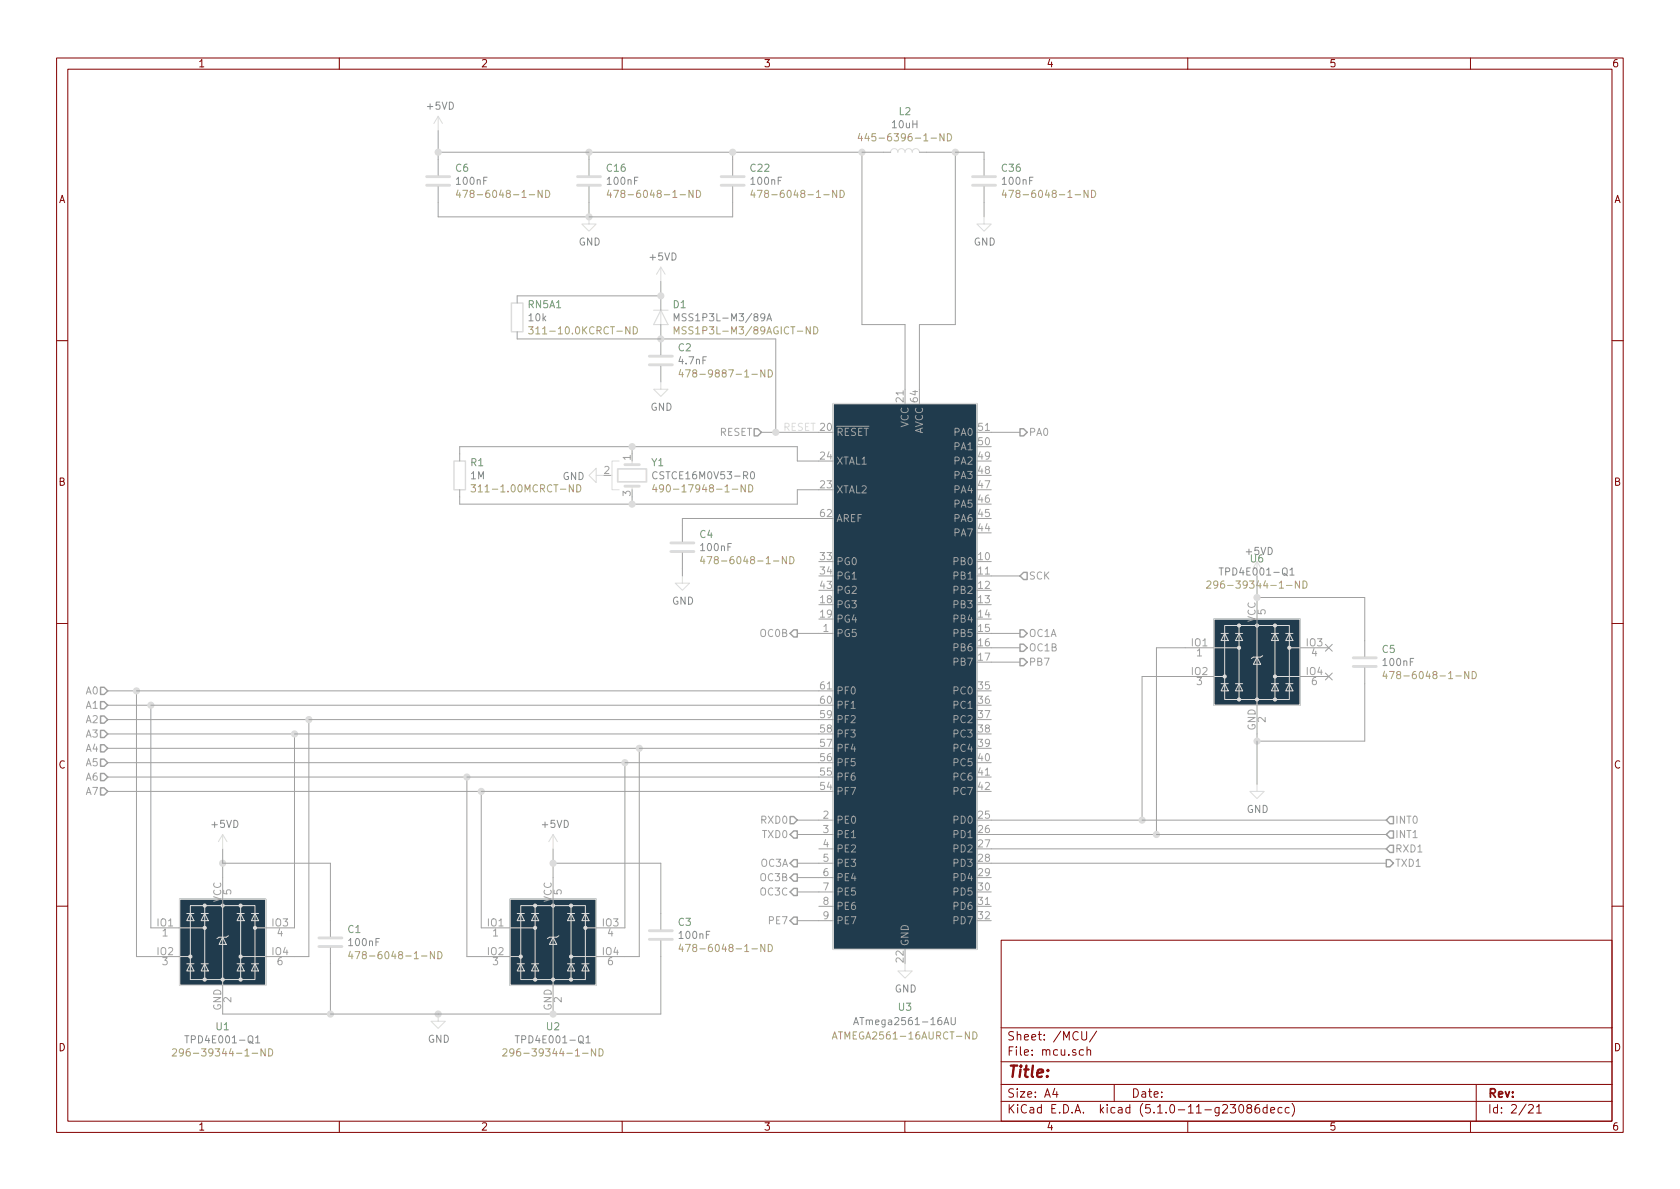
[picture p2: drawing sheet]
<svg xmlns="http://www.w3.org/2000/svg" width="297mm" height="210mm" viewBox="0 0 297 210" stroke-linecap="round" stroke-linejoin="round" font-family="sans-serif">
<g fill="none" stroke="#840000" stroke-width=".18">
<path d="M10 10.3h277v189.9h-277zM12 12.2h273v186.1h-273zM60 10.3v1.9M110 10.3v1.9M160 10.3v1.9M210 10.3v1.9M260 10.3v1.9M10 60.2h2M285 60.2h2M10 110.3h2M285 110.3h2M10 160.2h2"/>
<path d="M177 166.3h108v32h-108zM285 160.2h2M60 198.3v1.9M110 198.3v1.9M160 198.3v1.9M177 194.8h108M177 191.8h108M177 187.8h108M177 181.8h108M186.5 192.5l-.4 1h1M186.8 193v1M191.3 182.4v1.2l.3 .3h.2l.3-.3v-1.2"/>
<path d="M191.6 185.7l-.5-.1-.3 .3 .1 .6 .2 .1 .5-.1M192.2 185.7l.2-.1 .4 .1v.9M192.2 185.1v1.5M193.9 182.3l-1.3 2M197 191.8v3M210 198.3v1.9M219.2 195.5l.2-.2a.8 .8 0 0 1 .5 .8 .8 .8 0 0 1-.5 .7l-.2-.1-.2-.4zM220.8 196l-.3-.2-.1-.2 .4-.3h.2l.3 .3-.1 .2-.6 .2a.48 .48 0 0 0-.1 .7l.3 .1 .4-.1a.48 .48 0 0 0-.2-.7M222.6 195.3a.59 .59 0 0 0-.7 .7v.7l.3 .1 .5-.1v-.5l-.1-.2-.4-.1-.3 .3M224 195.9l-.4-.1-.3 .3 .1 .6h.6M224 195.3v1.5M224.7 196.3l.7-.1-.1-.3-.4-.1-.2 .2v.7h.6"/>
<path d="M226.7 195.9l-.5-.1-.2 .3 .1 .6h.6M227.9 195.9l-.4-.1-.3 .3 .1 .6 .2 .1 .4-.1M228.4 195.1a1.71 1.71 0 0 1 0 2.3M260 198.3v1.9M261 191.8v6.5M270.3 195.5l.2-.2h.3l.3 .5-.9 1h.9M271.7 195.8l.4-.5v1.5M271.7 196.8h.8"/>
</g>
<g fill="#203b4d" stroke="#203b4d" stroke-width=".18">
<path d="M147.3 71.4h25.4v96.5h-25.4z"/>
<path d="M31.7 159h15.3v15.2h-15.3z"/>
<path d="M90.2 159h15.2v15.2h-15.2z"/>
<path d="M214.6 109.5h15.3v15.2h-15.3z"/>
</g>
<path d="M90.4 53.6h2.1v5.1h-2.1zM147.3 71.4h25.4v96.5h-25.4zM80.3 81.5h2v5.1h-2zM214.6 109.5h15.3v15.2h-15.3zM31.7 159h15.3v15.2h-15.3zM90.2 159h15.2v15.2h-15.2z" fill="none" stroke="#dcdcdc" stroke-width=".25"/>
<g fill="none" stroke="#a0a0a0" stroke-width=".18">
<path d="M77.5 23.1v7.9M77.5 33v5.3h52v-5.3M77.5 26.9h80M104.1 26.9v4.1M104.1 33v5.3M129.5 26.9v4.1M152.4 26.9v30.5h7.6v11.4M162.6 26.9h11.4v4.1M168.9 26.9v30.5h-6.3v11.4M174 33v5.3M91.4 58.7v1.2h45.8v16.5M116.8 49.8v5.1"/>
<path d="M116.8 57.4v5.3M116.8 52.3h-25.4v1.3M111.8 79v1.3M116.8 64.8v2.8M134.6 76.4h10.2M175.3 76.4h5M81.3 81.5v-2.5h59.7v2.5h3.8M81.3 86.6v2.5h59.7v-2.5h3.8M111.8 87.9v1.2M120.6 97.8v4M144.8 91.7h-24.2v4.1M141 112h6.3"/>
<path d="M175.3 112h5M175.3 117.1h5M175.3 114.5h5M175.3 101.8h5M214.6 114.5h-10.1v33.1M214.6 119.6h-12.7v25.4M222.2 105.7h19.1v10.4M222.2 101.8v8.9M229.9 114.5h5M229.9 119.6h5M234.3 113.9l1.3 1.3M234.3 119l1.3 1.2"/>
<path d="M235.6 113.9l-1.3 1.3M235.6 119l-1.3 1.2M241.3 118.1v13h-19.1M19 122.2h125.8M19 129.8h125.8M19 124.7h125.8M19 127.2h125.8M19 139.9h125.8M19 134.9h125.8M19 137.4h125.8M19 132.3h125.8M24.1 122.2v47h7.6"/>
<path d="M26.7 124.7v39.4h5M52.1 129.8v34.3h-5.1M54.6 127.2v42h-7.6M82.5 137.4v31.8h7.7M85.1 139.9v24.2h5.1M110.5 134.9v29.2h-5.1M113 132.3v36.9h-7.6M222.2 124.7v14M39.4 152.6h19v13M39.4 150.1v10.2M97.8 152.6h19v11.7M97.8 150.1v10.2"/>
<path d="M141 145h6.3M141 147.6h6.3M141 152.6h6.3M141 155.2h6.3M141 157.7h6.3M144.8 150.1h2.5M175.3 145h69.8M175.3 147.6h69.8M175.3 150.1h69.8M175.3 152.6h69.8M58.4 167.6v11.7M97.8 174.2v5.1"/>
<path d="M116.8 166.4v12.9h-77.4v-5.1M141 162.8h6.3M144.8 160.3h2.5"/>
</g>
<g fill="none" stroke="#8b8b8b" stroke-width=".18">
<path d="M119.2 56.7v-1.2l.4 .9 .4-.9v1.2M135.6 56.7l.4-1.2 .4 1.2M135.7 56.4h.6M116.2 83.5a.6 .6 0 0 0-.9 .4 .6 .6 0 0 0 .6 .8l.3-.1M132.8 83.5l.2-.1a.69 .69 0 0 1 .4 .6 .69 .69 0 0 1-.4 .7l-.2-.1-.1-.4zM215.5 100.4h.8M228.1 100.8l.3-.4v1.3M228.1 101.7h.7M168.2 179.9v1.1l.2 .2 .4-.1 .1-.1v-1.1M32.7 183.2h.7M45.2 183.5l.4-.3v1.2M45.2 184.4h.7"/>
<path d="M91.1 183.2h.7M103.6 183.5l.4-.3v1.2M103.6 184.4h.7M150.9 181.2l.5-1.3 .4 1.3M151.1 180.8h.6"/>
</g>
<g fill="none" stroke="#a09d6b" stroke-width=".18">
<path d="M81 33.6l-.3 .9h.8M81.3 34.1v.8M81.8 33.6h.9l-.6 1.3M95.9 33.6v1.3l-.8-1.3v1.3M96.5 33.6a.64 .64 0 0 1 .7 .7 .64 .64 0 0 1-.7 .6zM107.6 33.6l-.2 .9h.7M107.9 34.1v.8M108.5 33.6h.8l-.5 1.3M122.5 33.6v1.3l-.7-1.3v1.3M123.1 33.6a.64 .64 0 0 1 .8 .7 .64 .64 0 0 1-.8 .6zM133 33.6l-.2 .9h.7M133.3 34.1v.8"/>
<path d="M133.9 33.6h.8l-.5 1.3M147.9 33.6v1.3l-.7-1.3v1.3M148.5 33.6a.64 .64 0 0 1 .8 .7 .64 .64 0 0 1-.8 .6zM152 23.6l-.3 .9h.8M152.3 24.1v.8M153.2 23.6l-.3 .9h.8M166.9 23.6v1.3l-.7-1.3v1.3M167.5 23.6a.64 .64 0 0 1 .8 .7 .64 .64 0 0 1-.8 .6zM177.5 33.6l-.3 .9h.8M177.8 34.1v.8M178.4 33.6h.8l-.5 1.3M192.4 33.6v1.3l-.7-1.3v1.3"/>
<path d="M193 33.6a.64 .64 0 0 1 .7 .7 .64 .64 0 0 1-.7 .6zM93.5 57.8h.8l-.5 .5 .4 .1 .1 .4-.3 .2-.5-.1M112 57.8a.64 .64 0 0 1 .7 .6 .64 .64 0 0 1-.7 .6zM119.2 59v-1.2l.4 .9 .4-.9v1.2M143.9 57.8a.64 .64 0 0 1 .7 .6 .64 .64 0 0 1-.7 .6zM120.3 65.3l-.2 .9h.7M120.6 65.8v.9M121.2 65.4h.8l-.5 1.3M135.2 65.4v1.3l-.7-1.3v1.3M135.8 65.4a.64 .64 0 0 1 .8 .6 .64 .64 0 0 1-.8 .7zM83.3 85.7h.8l-.5 .5 .4 .1v.6l-.2 .1-.5-.1M102 85.7a.64 .64 0 0 1 .7 .7 .64 .64 0 0 1-.7 .6z"/>
<path d="M115.7 85.7l-.3 .9h.8M116 86.2v.8M117.3 86.3l-.2 .2h-.4l-.1-.2v-.3l.2-.3h.3l.2 .3a.88 .88 0 0 1-.2 .9l-.4 .1M124.2 98.4l-.3 .9h.7M124.5 98.9v.8M125 98.4h.9l-.6 1.3M131.8 85.7v1.3l-.8-1.3v1.3M132.4 85.7a.64 .64 0 0 1 .7 .7 .64 .64 0 0 1-.7 .6zM139 98.4v1.3l-.7-1.3v1.3M139.6 98.4a.64 .64 0 0 1 .8 .7 .64 .64 0 0 1-.8 .6zM213.4 102.9l.5-.2 .2 .4-.1 .2-.7 .7h.8M215.3 103.3l-.2 .2h-.4l-.1-.2v-.3l.2-.3h.3l.2 .3a.88 .88 0 0 1-.2 1h-.4"/>
<path d="M229.8 102.7v1.3l-.8-1.3v1.3M230.4 102.7a.64 .64 0 0 1 .7 .7 .64 .64 0 0 1-.7 .6zM244.8 118.7l-.3 .9h.8M245.1 119.2v.8M245.7 118.7h.8l-.5 1.3M259.7 118.7v1.3l-.7-1.3v1.3M260.3 118.7a.64 .64 0 0 1 .7 .7 .64 .64 0 0 1-.7 .6zM61.9 168.2l-.3 .9h.8M62.2 168.7v.8M62.8 168.3h.8l-.5 1.2M76.8 168.3v1.2l-.7-1.2v1.2M77.4 168.3a.64 .64 0 0 1 .8 .6 .64 .64 0 0 1-.8 .6z"/>
<path d="M120.3 166.9l-.2 .9h.7M120.6 167.4v.9M121.2 167h.8l-.5 1.3M135.2 167v1.3l-.7-1.3v1.3M135.8 167a.64 .64 0 0 1 .8 .6 .64 .64 0 0 1-.8 .7zM30.5 185.6l.5-.1 .2 .3v.2l-.8 .7h.8M32.4 186l-.2 .3-.4-.1-.1-.2v-.3l.3-.2h.2l.2 .2a.88 .88 0 0 1-.2 1h-.4M46.9 185.5v1.2l-.7-1.2v1.2M47.5 185.5a.64 .64 0 0 1 .7 .6 .64 .64 0 0 1-.7 .6zM88.9 185.6l.5-.1 .2 .3v.2l-.8 .7h.8M90.9 186l-.3 .3-.4-.1-.1-.2v-.3l.3-.2h.2l.3 .2a.88 .88 0 0 1-.3 1h-.4M105.3 185.5v1.2l-.7-1.2v1.2"/>
<path d="M105.9 185.5a.64 .64 0 0 1 .7 .6 .64 .64 0 0 1-.7 .6zM147.2 183.7l.4-1.2 .4 1.2M147.3 183.4h.6M172 182.5a.64 .64 0 0 1 .7 .6 .64 .64 0 0 1-.7 .6z"/>
</g>
<g fill="none" stroke="#a0a0a0" stroke-width=".25">
<path d="M133.3 75.8h.7l.6 .6-.6 .7h-.7zM180.3 75.8h.7l.6 .6-.6 .7h-.7zM140.3 111.4h.7v1.2h-.7l-.6-.6zM180.3 116.5h.7l.6 .6-.6 .6h-.7zM180.3 113.9h.7l.6 .6-.6 .7h-.7zM180.3 111.4h.7l.6 .6-.6 .6h-.7zM181 101.2h.6v1.3h-.6l-.7-.7zM17.8 129.2h.6l.6 .6-.6 .6h-.6zM17.8 126.6h.6l.6 .6-.6 .7h-.6zM17.8 121.5h.6l.6 .7-.6 .6h-.6zM17.8 124.1h.6l.6 .6-.6 .6h-.6zM17.8 131.7h.6l.6 .6-.6 .7h-.6z"/>
<path d="M17.8 134.2h.6l.6 .7-.6 .6h-.6zM17.8 136.8h.6l.6 .6-.6 .6h-.6zM17.8 139.3h.6l.6 .6-.6 .7h-.6zM139.7 144.4h.6l.7 .6-.7 .7h-.6zM140.3 146.9h.7v1.3h-.7l-.6-.6zM140.3 157.1h.7v1.3h-.7l-.6-.7zM140.3 154.6h.7v1.2h-.7l-.6-.6zM140.3 152h.7v1.3h-.7l-.6-.7zM245.1 152h.6l.7 .6-.7 .7h-.6zM245.7 146.9h.7v1.3h-.7l-.6-.6zM245.7 144.4h.7v1.3h-.7l-.6-.7zM245.7 149.5h.7v1.2h-.7l-.6-.6z"/>
<path d="M140.3 162.2h.7v1.2h-.7l-.6-.6z"/>
</g>
<path d="M109.2 82.9h5.1v2.3h-5.1z" fill="none" stroke="#dcdcdc" stroke-width=".3"/>
<g fill="none" stroke="#dcdcdc" stroke-width=".18">
<path d="M77.5 20.6l-.8 1.2M77.5 20.6v2.5M77.5 20.6l.7 1.2M104.1 38.3v1.3h1.3l-1.3 1.3-1.2-1.3h1.2M157.5 26.9a.63 .63 0 0 1 .6-.6 .63 .63 0 0 1 .6 .6 .63 .63 0 0 1 .7-.6 .63 .63 0 0 1 .6 .6 .63 .63 0 0 1 .7-.6 .63 .63 0 0 1 .6 .6 .63 .63 0 0 1 .6-.6 .63 .63 0 0 1 .7 .6M174 38.3v1.3h1.3l-1.3 1.3-1.3-1.3h1.3M116.8 47.2v2.6M116.8 54.9v2.5M116.8 47.2l-.7 1.3M116.8 47.2l.8 1.3M116.8 67.6v1.2h1.3l-1.3 1.3-1.2-1.3h1.2M105.4 84.1v-1.3l-1.3 1.3 1.3 1.2v-1.2h1.3"/>
<path d="M109.5 81.5h-1.3v5.1h1.3M111.8 81.5v.7M111.8 86v.6M222.2 99.3l-.7 1.3M222.2 99.3v2.5M222.2 99.3l.8 1.3M120.6 101.8v1.3h1.3l-1.3 1.3-1.2-1.3h1.2M214.5 114.5h4.6M214.6 119.6h1.9M215.9 112h1.3M216.5 110.6h11.5v13.1h-11.5zM216.5 112l.7 1.3h-1.3z"/>
<path d="M218.4 112h1.3M219.1 112l.6 1.3h-1.3zM219.1 110.6v13.1M222.2 116.2l.7 1.3h-1.3zM222.2 110.6v14.1M223.3 115.9l-.4 .3h-1.3l-.4 .3M224.8 112h1.3M225.4 112l.7 1.3h-1.3zM225.4 110.6v13.1M225.4 119.6h4.5M227.3 112h1.3M228 112l.6 1.3h-1.3z"/>
<path d="M228 114.5h1.9M215.9 120.9h1.3M216.5 120.9l.7 1.3h-1.3zM218.4 120.9h1.3M219.1 120.9l.6 1.3h-1.3zM222.2 138.7v1.2h1.3l-1.3 1.3-1.2-1.3h1.2M224.8 120.9h1.3M225.4 120.9l.7 1.3h-1.3zM227.3 120.9h1.3M228 120.9l.6 1.3h-1.3zM39.4 147.6v2.5M39.4 147.6l-.8 1.2"/>
<path d="M39.4 147.6l.7 1.2M97.8 147.6v2.5M97.8 147.6l-.8 1.2M97.8 147.6l.8 1.2M31.6 164.1h4.6M31.7 169.2h2M33 170.4h1.3M33 161.5h1.3M33.7 160.1h11.4v13.1h-11.4zM33.7 170.4l.6 1.3h-1.3zM33.7 161.5l.6 1.3h-1.3zM35.6 170.4h1.2"/>
<path d="M35.6 161.5h1.2M36.2 170.4l.6 1.3h-1.2zM36.2 161.5l.6 1.3h-1.2zM36.2 160.1v13.1M39.4 165.7l.6 1.3h-1.3zM39.4 160.1v14.1M40.4 165.5l-.4 .2h-1.3l-.3 .3M41.9 170.4h1.3M41.9 161.5h1.3M42.5 170.4l.7 1.3h-1.3zM42.5 161.5l.7 1.3h-1.3zM42.5 160.1v13.1"/>
<path d="M42.5 169.2h4.5M44.4 170.4h1.3M44.4 161.5h1.3M45.1 170.4l.6 1.3h-1.3zM45.1 161.5l.6 1.3h-1.3zM45.1 164.1h1.9M77.5 179.3v1.3h1.2l-1.2 1.3-1.3-1.3h1.3M90 164.1h4.6M90.2 169.2h1.9M91.4 170.4h1.3M91.4 161.5h1.3M92.1 160.1h11.4v13.1h-11.4z"/>
<path d="M92.1 170.4l.6 1.3h-1.3zM92.1 161.5l.6 1.3h-1.3zM94 170.4h1.2M94 161.5h1.2M94.6 170.4l.6 1.3h-1.2zM94.6 161.5l.6 1.3h-1.2zM94.6 160.1v13.1M97.8 165.7l.6 1.3h-1.2zM97.8 160.1v14.1M98.8 165.5l-.4 .2h-1.2l-.4 .3M100.3 170.4h1.3M100.3 161.5h1.3"/>
<path d="M101 170.4l.6 1.3h-1.3zM101 161.5l.6 1.3h-1.3zM101 169.2h4.4M101 160.1v13.1M102.9 170.4h1.2M102.9 161.5h1.2M103.5 170.4l.6 1.3h-1.2zM103.5 161.5l.6 1.3h-1.2zM103.5 164.1h1.9M160 170.4v1.3h1.3l-1.3 1.3-1.3-1.3h1.3"/>
</g>
<g fill="none" stroke="#dcdcdc" stroke-width=".51">
<path d="M75.4 32.8h4.1M75.4 31.2h4.1M102.1 32.8h4.1M102.1 31.2h4.1M127.5 32.8h4.1M127.5 31.2h4.1M172 32.8h4M172 31.2h4M114.8 64.5h4.1M114.8 63h4.1M110.5 82.2h2.5M110.5 86h2.5"/>
<path d="M118.6 97.5h4.1M118.6 96h4.1M239.3 117.9h4M239.3 116.3h4M56.4 167.4h4.1M56.4 165.9h4.1M114.8 166.1h4.1M114.8 164.6h4.1"/>
</g>
<g fill="#dcdcdc" stroke="#dcdcdc" stroke-width=".25">
<circle cx="111.8" cy="79" r=".51"/>
<circle cx="111.8" cy="89.1" r=".51"/>
<circle cx="116.8" cy="59.9" r=".51"/>
<circle cx="39.4" cy="152.6" r=".51"/>
<circle cx="77.5" cy="179.3" r=".51"/>
<circle cx="58.4" cy="179.3" r=".51"/>
<circle cx="97.8" cy="179.3" r=".51"/>
<circle cx="97.8" cy="152.6" r=".51"/>
<circle cx="104.1" cy="26.9" r=".51"/>
<circle cx="104.1" cy="38.3" r=".51"/>
<circle cx="129.5" cy="26.9" r=".51"/>
<circle cx="116.8" cy="52.3" r=".51"/>
<circle cx="168.9" cy="26.9" r=".51"/>
<circle cx="152.4" cy="26.9" r=".51"/>
<circle cx="77.5" cy="26.9" r=".51"/>
<circle cx="137.2" cy="76.4" r=".51"/>
<circle cx="222.3" cy="131.1" r=".51"/>
<circle cx="222.3" cy="105.7" r=".51"/>
<circle cx="201.9" cy="145" r=".51"/>
<circle cx="204.5" cy="147.6" r=".51"/>
<circle cx="24.1" cy="122.2" r=".51"/>
<circle cx="26.7" cy="124.7" r=".51"/>
<circle cx="54.6" cy="127.2" r=".51"/>
<circle cx="52.1" cy="129.8" r=".51"/>
<circle cx="113" cy="132.3" r=".51"/>
<circle cx="110.5" cy="134.9" r=".51"/>
<circle cx="82.6" cy="137.4" r=".51"/>
<circle cx="85.1" cy="139.9" r=".51"/>
</g>
<path d="M115.6 54.9h2.5M116.8 54.9l1.3 2.5h-2.5z" fill="none" stroke="#dcdcdc" stroke-width=".2"/>
<g fill="#dcdcdc" stroke="#dcdcdc" stroke-width=".18">
<circle cx="33.7" cy="169.2" r=".28"/>
<circle cx="36.2" cy="173.2" r=".28"/>
<circle cx="36.2" cy="164.1" r=".28"/>
<circle cx="36.2" cy="160.1" r=".28"/>
<circle cx="39.4" cy="173.2" r=".28"/>
<circle cx="39.4" cy="160.1" r=".28"/>
<circle cx="42.5" cy="173.2" r=".28"/>
<circle cx="42.5" cy="169.2" r=".28"/>
<circle cx="42.5" cy="160.1" r=".28"/>
<circle cx="45.1" cy="164.1" r=".28"/>
<circle cx="92.1" cy="169.2" r=".28"/>
<circle cx="94.6" cy="173.2" r=".28"/>
<circle cx="94.6" cy="164.1" r=".28"/>
<circle cx="94.6" cy="160.1" r=".28"/>
<circle cx="97.8" cy="173.2" r=".28"/>
<circle cx="97.8" cy="160.1" r=".28"/>
<circle cx="101" cy="173.2" r=".28"/>
<circle cx="101" cy="169.2" r=".28"/>
<circle cx="101" cy="160.1" r=".28"/>
<circle cx="103.5" cy="164.1" r=".28"/>
<circle cx="216.5" cy="119.6" r=".28"/>
<circle cx="219.1" cy="123.7" r=".28"/>
<circle cx="219.1" cy="114.5" r=".28"/>
<circle cx="219.1" cy="110.6" r=".28"/>
<circle cx="222.2" cy="123.7" r=".28"/>
<circle cx="222.2" cy="110.6" r=".28"/>
<circle cx="225.4" cy="123.7" r=".28"/>
<circle cx="225.4" cy="119.6" r=".28"/>
<circle cx="225.4" cy="110.6" r=".28"/>
<circle cx="228" cy="114.5" r=".28"/>
</g>
<text font-size="2.8" fill="#840000" x="178" y="190.5">Title:</text>
<g font-size="2.1" fill="#840000">
<text x="178" y="184">Sheet: /MCU/</text>
<text x="178" y="186.7">File: mcu.sch</text>
<text x="178" y="196.9">KiCad E.D.A. kicad (5.1.0-11-g23086decc)</text>
<text x="178" y="194.1">Size: A4</text>
<text x="200" y="194.1">Date:</text>
<text x="263" y="194.1">Rev:</text>
<text x="263" y="196.9">Id: 2/21</text>
</g>
<g font-size="1.8" fill="#840000">
<text x="35" y="11.9">1</text>
<text x="85" y="11.9">2</text>
<text x="135" y="11.9">3</text>
<text x="185" y="11.9">4</text>
<text x="235" y="11.9">5</text>
<text x="285" y="11.9">6</text>
<text x="10.4" y="35.9">A</text>
<text x="285.4" y="35.9">A</text>
<text x="10.4" y="85.9">B</text>
<text x="285.4" y="85.9">B</text>
<text x="10.4" y="135.9">C</text>
<text x="285.4" y="135.9">C</text>
<text x="10.4" y="185.9">D</text>
<text x="285.4" y="185.9">D</text>
<text x="35" y="199.9">1</text>
<text x="85" y="199.9">2</text>
<text x="135" y="199.9">3</text>
<text x="185" y="199.9">4</text>
<text x="235" y="199.9">5</text>
<text x="285" y="199.9">6</text>
</g>
<g font-size="1.8" fill="#8b8b8b">
<text x="75.6" y="19.4">+5VD</text>
<text x="157.8" y="22.7">10uH</text>
<text x="80.8" y="32.7">100nF</text>
<text x="107.5" y="32.7">100nF</text>
<text x="132.9" y="32.7">100nF</text>
<text x="177.4" y="32.7">100nF</text>
<text x="102.3" y="43.4">GND</text>
<text x="115" y="46.1">+5VD</text>
<text x="172.2" y="43.4">GND</text>
<text x="93.5" y="56.8">10k</text>
<text x="120.3" y="56.8">MSS1P3L-M3/89A</text>
<text x="120.1" y="64.4">4.7nF</text>
<text x="115" y="72.6">GND</text>
<text x="83.2" y="84.8">1M</text>
<text x="99.5" y="84.9">GND</text>
<text x="116.2" y="84.8">CSTCE16M0V53-R0</text>
<text x="124" y="97.5">100nF</text>
<text x="216.5" y="101.8">TPD4E001-Q1</text>
<text x="220.4" y="98.1">+5VD</text>
<text x="118.8" y="106.9">GND</text>
<text x="244.7" y="117.8">100nF</text>
<text x="220.4" y="143.8">GND</text>
<text x="37.5" y="146.4">+5VD</text>
<text x="95.9" y="146.4">+5VD</text>
<text x="61.8" y="167.3">100nF</text>
<text x="120.2" y="166">100nF</text>
<text x="158.2" y="175.5">GND</text>
<text x="33.6" y="184.5">TPD4E001-Q1</text>
<text x="75.6" y="184.4">GND</text>
<text x="92" y="184.5">TPD4E001-Q1</text>
<text x="152" y="181.3">ATmega2561-16AU</text>
</g>
<g font-size="1.8" fill="#6da06d">
<text x="159" y="20.4">L2</text>
<text x="80.6" y="30.4">C6</text>
<text x="107.3" y="30.4">C16</text>
<text x="132.7" y="30.4">C22</text>
<text x="177.2" y="30.4">C36</text>
<text x="93.4" y="54.5">RN5A1</text>
<text x="119" y="54.5">D1</text>
<text x="120" y="62.1">C2</text>
<text x="83.3" y="82.4">R1</text>
<text x="115.2" y="82.4">Y1</text>
<text x="123.8" y="95.1">C4</text>
<text x="221.1" y="99.5">U6</text>
<text x="244.4" y="115.5">C5</text>
<text x="61.5" y="165">C1</text>
<text x="120" y="163.7">C3</text>
<text x="158.9" y="178.7">U3</text>
<text x="38.3" y="182.2">U1</text>
<text x="96.7" y="182.2">U2</text>
</g>
<g font-size="1.8" fill="#a09d6b">
<text x="153.9" y="25">445-6396-1-ND</text>
<text x="82.9" y="35">478-6048-1-ND</text>
<text x="109.5" y="35">478-6048-1-ND</text>
<text x="134.9" y="35">478-6048-1-ND</text>
<text x="179.4" y="35">478-6048-1-ND</text>
<text x="95" y="59.1">311-10.0KCRCT-ND</text>
<text x="120.8" y="59.1">MSS1P3L-M3/89AGICT-ND</text>
<text x="122.2" y="66.7">478-9887-1-ND</text>
<text x="84.8" y="87.1">311-1.00MCRCT-ND</text>
<text x="117.7" y="87.1">490-17948-1-ND</text>
<text x="126" y="99.8">478-6048-1-ND</text>
<text x="215.7" y="104.1">296-39344-1-ND</text>
<text x="246.7" y="120.1">478-6048-1-ND</text>
<text x="63.8" y="169.6">478-6048-1-ND</text>
<text x="122.2" y="168.3">478-6048-1-ND</text>
<text x="148.3" y="183.8">ATMEGA2561-16AURCT-ND</text>
<text x="32.8" y="186.8">296-39344-1-ND</text>
<text x="91.2" y="186.8">296-39344-1-ND</text>
</g>
<g font-size="1.8" fill="#a0a0a0">
<text x="159.8" y="71.1" transform="rotate(-90 159.8 71.1)">21</text>
<text x="162.3" y="71.1" transform="rotate(-90 162.3 71.1)">64</text>
<text x="127.2" y="77.1">RESET</text>
<text x="147.8" y="77.1">RESET</text>
<text x="160.7" y="75.6" transform="rotate(-90 160.7 75.6)">VCC</text>
<text x="163.2" y="76.9" transform="rotate(-90 163.2 76.9)">AVCC</text>
<text x="168.8" y="77.1">PA0</text>
<text x="173" y="76.2">51</text>
<text x="181.9" y="77.1">PA0</text>
<text x="106.8" y="83.8">2</text>
<text x="111.5" y="81.4" transform="rotate(-90 111.5 81.4)">1</text>
<text x="145.1" y="81.3">24</text>
<text x="147.8" y="82.2">XTAL1</text>
<text x="168.8" y="82.2">PA2</text>
<text x="168.8" y="79.6">PA1</text>
<text x="173" y="83.8">48</text>
<text x="173" y="81.3">49</text>
<text x="173" y="78.7">50</text>
<text x="111.5" y="87.7" transform="rotate(-90 111.5 87.7)">3</text>
<text x="145.1" y="86.4">23</text>
<text x="147.8" y="87.2">XTAL2</text>
<text x="168.8" y="89.8">PA5</text>
<text x="168.8" y="87.2">PA4</text>
<text x="168.8" y="84.7">PA3</text>
<text x="173" y="88.9">46</text>
<text x="173" y="86.4">47</text>
<text x="145.1" y="91.4">62</text>
<text x="147.8" y="92.3">AREF</text>
<text x="168.8" y="94.9">PA7</text>
<text x="168.8" y="92.3">PA6</text>
<text x="173" y="94">44</text>
<text x="173" y="91.4">45</text>
<text x="145.1" y="99.1">33</text>
<text x="145.1" y="101.6">34</text>
<text x="147.8" y="99.9">PG0</text>
<text x="168.8" y="99.9">PB0</text>
<text x="173" y="99.1">10</text>
<text x="173" y="101.6">11</text>
<text x="145.1" y="106.7">18</text>
<text x="145.1" y="104.1">43</text>
<text x="147.8" y="107.6">PG3</text>
<text x="147.8" y="102.5">PG1</text>
<text x="147.8" y="105">PG2</text>
<text x="168.8" y="102.5">PB1</text>
<text x="168.8" y="105">PB2</text>
<text x="168.8" y="107.6">PB3</text>
<text x="173" y="104.1">12</text>
<text x="173" y="106.7">13</text>
<text x="181.9" y="102.5">SCK</text>
<text x="134.5" y="112.6">OC0B</text>
<text x="145.1" y="109.2">19</text>
<text x="145.6" y="111.8">1</text>
<text x="147.8" y="112.6">PG5</text>
<text x="147.8" y="110.1">PG4</text>
<text x="168.8" y="110.1">PB4</text>
<text x="168.8" y="112.6">PB5</text>
<text x="173" y="109.2">14</text>
<text x="173" y="111.8">15</text>
<text x="181.9" y="112.6">OC1A</text>
<text x="222" y="110.1" transform="rotate(-90 222 110.1)">VCC</text>
<text x="223.8" y="108.7" transform="rotate(-90 223.8 108.7)">5</text>
<text x="168.8" y="115.2">PB6</text>
<text x="168.8" y="117.7">PB7</text>
<text x="173" y="114.3">16</text>
<text x="173" y="116.8">17</text>
<text x="181.9" y="117.7">PB7</text>
<text x="181.9" y="115.2">OC1B</text>
<text x="210.7" y="114.3">IO1</text>
<text x="210.7" y="119.4">IO2</text>
<text x="211.6" y="116.1">1</text>
<text x="231" y="114.3">IO3</text>
<text x="231" y="119.4">IO4</text>
<text x="231.9" y="116.1">4</text>
<text x="15.3" y="122.8">A0</text>
<text x="15.3" y="125.3">A1</text>
<text x="145.1" y="124.5">60</text>
<text x="145.1" y="121.9">61</text>
<text x="147.8" y="125.3">PF1</text>
<text x="147.8" y="122.8">PF0</text>
<text x="168.8" y="122.8">PC0</text>
<text x="168.8" y="125.3">PC1</text>
<text x="173" y="121.9">35</text>
<text x="173" y="124.5">36</text>
<text x="211.6" y="121.2">3</text>
<text x="231.9" y="121.2">6</text>
<text x="15.3" y="130.4">A3</text>
<text x="15.3" y="127.9">A2</text>
<text x="145.1" y="129.5">58</text>
<text x="145.1" y="127">59</text>
<text x="147.8" y="130.4">PF3</text>
<text x="147.8" y="127.9">PF2</text>
<text x="168.8" y="127.9">PC2</text>
<text x="168.8" y="130.4">PC3</text>
<text x="173" y="127">37</text>
<text x="173" y="129.5">38</text>
<text x="222" y="129.2" transform="rotate(-90 222 129.2)">GND</text>
<text x="223.8" y="127.7" transform="rotate(-90 223.8 127.7)">2</text>
<text x="15.3" y="133">A4</text>
<text x="15.3" y="135.5">A5</text>
<text x="145.1" y="137.2">55</text>
<text x="145.1" y="134.6">56</text>
<text x="145.1" y="132.1">57</text>
<text x="147.8" y="135.5">PF5</text>
<text x="147.8" y="133">PF4</text>
<text x="168.8" y="133">PC4</text>
<text x="168.8" y="135.5">PC5</text>
<text x="173" y="132.1">39</text>
<text x="173" y="134.6">40</text>
<text x="173" y="137.2">41</text>
<text x="15.3" y="138">A6</text>
<text x="15.3" y="140.6">A7</text>
<text x="145.1" y="139.7">54</text>
<text x="147.8" y="140.6">PF7</text>
<text x="147.8" y="138">PF6</text>
<text x="168.8" y="138">PC6</text>
<text x="168.8" y="140.6">PC7</text>
<text x="173" y="139.7">42</text>
<text x="134.7" y="145.7">RXD0</text>
<text x="134.9" y="148.2">TXD0</text>
<text x="145.6" y="144.8">2</text>
<text x="145.6" y="147.3">3</text>
<text x="145.6" y="149.9">4</text>
<text x="147.8" y="145.7">PE0</text>
<text x="147.8" y="148.2">PE1</text>
<text x="168.8" y="145.7">PD0</text>
<text x="168.8" y="148.2">PD1</text>
<text x="173" y="144.8">25</text>
<text x="173" y="147.3">26</text>
<text x="173" y="149.9">27</text>
<text x="246.6" y="148.2">INT1</text>
<text x="246.6" y="145.7">INT0</text>
<text x="134.5" y="155.8">OC3B</text>
<text x="134.5" y="153.3">OC3A</text>
<text x="145.6" y="152.4">5</text>
<text x="145.6" y="154.9">6</text>
<text x="147.8" y="150.7">PE2</text>
<text x="147.8" y="153.3">PE3</text>
<text x="147.8" y="155.8">PE4</text>
<text x="168.8" y="150.7">PD2</text>
<text x="168.8" y="153.3">PD3</text>
<text x="168.8" y="155.8">PD4</text>
<text x="173" y="152.4">28</text>
<text x="173" y="154.9">29</text>
<text x="246.6" y="150.7">RXD1</text>
<text x="246.6" y="153.3">TXD1</text>
<text x="39.1" y="159.6" transform="rotate(-90 39.1 159.6)">VCC</text>
<text x="40.9" y="158.2" transform="rotate(-90 40.9 158.2)">5</text>
<text x="97.5" y="159.6" transform="rotate(-90 97.5 159.6)">VCC</text>
<text x="99.3" y="158.2" transform="rotate(-90 99.3 158.2)">5</text>
<text x="134.5" y="158.4">OC3C</text>
<text x="145.6" y="157.5">7</text>
<text x="145.6" y="160">8</text>
<text x="147.8" y="158.4">PE5</text>
<text x="147.8" y="160.9">PE6</text>
<text x="168.8" y="158.4">PD5</text>
<text x="168.8" y="160.9">PD6</text>
<text x="173" y="157.5">30</text>
<text x="173" y="160">31</text>
<text x="27.8" y="163.8">IO1</text>
<text x="28.7" y="165.6">1</text>
<text x="48.1" y="163.8">IO3</text>
<text x="49" y="165.6">4</text>
<text x="86.2" y="163.8">IO1</text>
<text x="87.1" y="165.6">1</text>
<text x="106.5" y="163.8">IO3</text>
<text x="107.5" y="165.6">4</text>
<text x="136.1" y="163.4">PE7</text>
<text x="145.6" y="162.6">9</text>
<text x="147.8" y="163.4">PE7</text>
<text x="160.7" y="167.4" transform="rotate(-90 160.7 167.4)">GND</text>
<text x="168.8" y="163.4">PD7</text>
<text x="173" y="162.6">32</text>
<text x="27.8" y="168.9">IO2</text>
<text x="28.7" y="170.7">3</text>
<text x="48.1" y="168.9">IO4</text>
<text x="49" y="170.7">6</text>
<text x="86.2" y="168.9">IO2</text>
<text x="87.1" y="170.7">3</text>
<text x="106.5" y="168.9">IO4</text>
<text x="107.5" y="170.7">6</text>
<text x="159.8" y="170.1" transform="rotate(-90 159.8 170.1)">22</text>
<text x="39.1" y="178.7" transform="rotate(-90 39.1 178.7)">GND</text>
<text x="40.9" y="177.3" transform="rotate(-90 40.9 177.3)">2</text>
<text x="97.5" y="178.7" transform="rotate(-90 97.5 178.7)">GND</text>
<text x="99.3" y="177.3" transform="rotate(-90 99.3 177.3)">2</text>
</g>
<text font-size="1.8" fill="#dcdcdc" x="138.4" y="76.2">RESET 20</text>
</svg>
